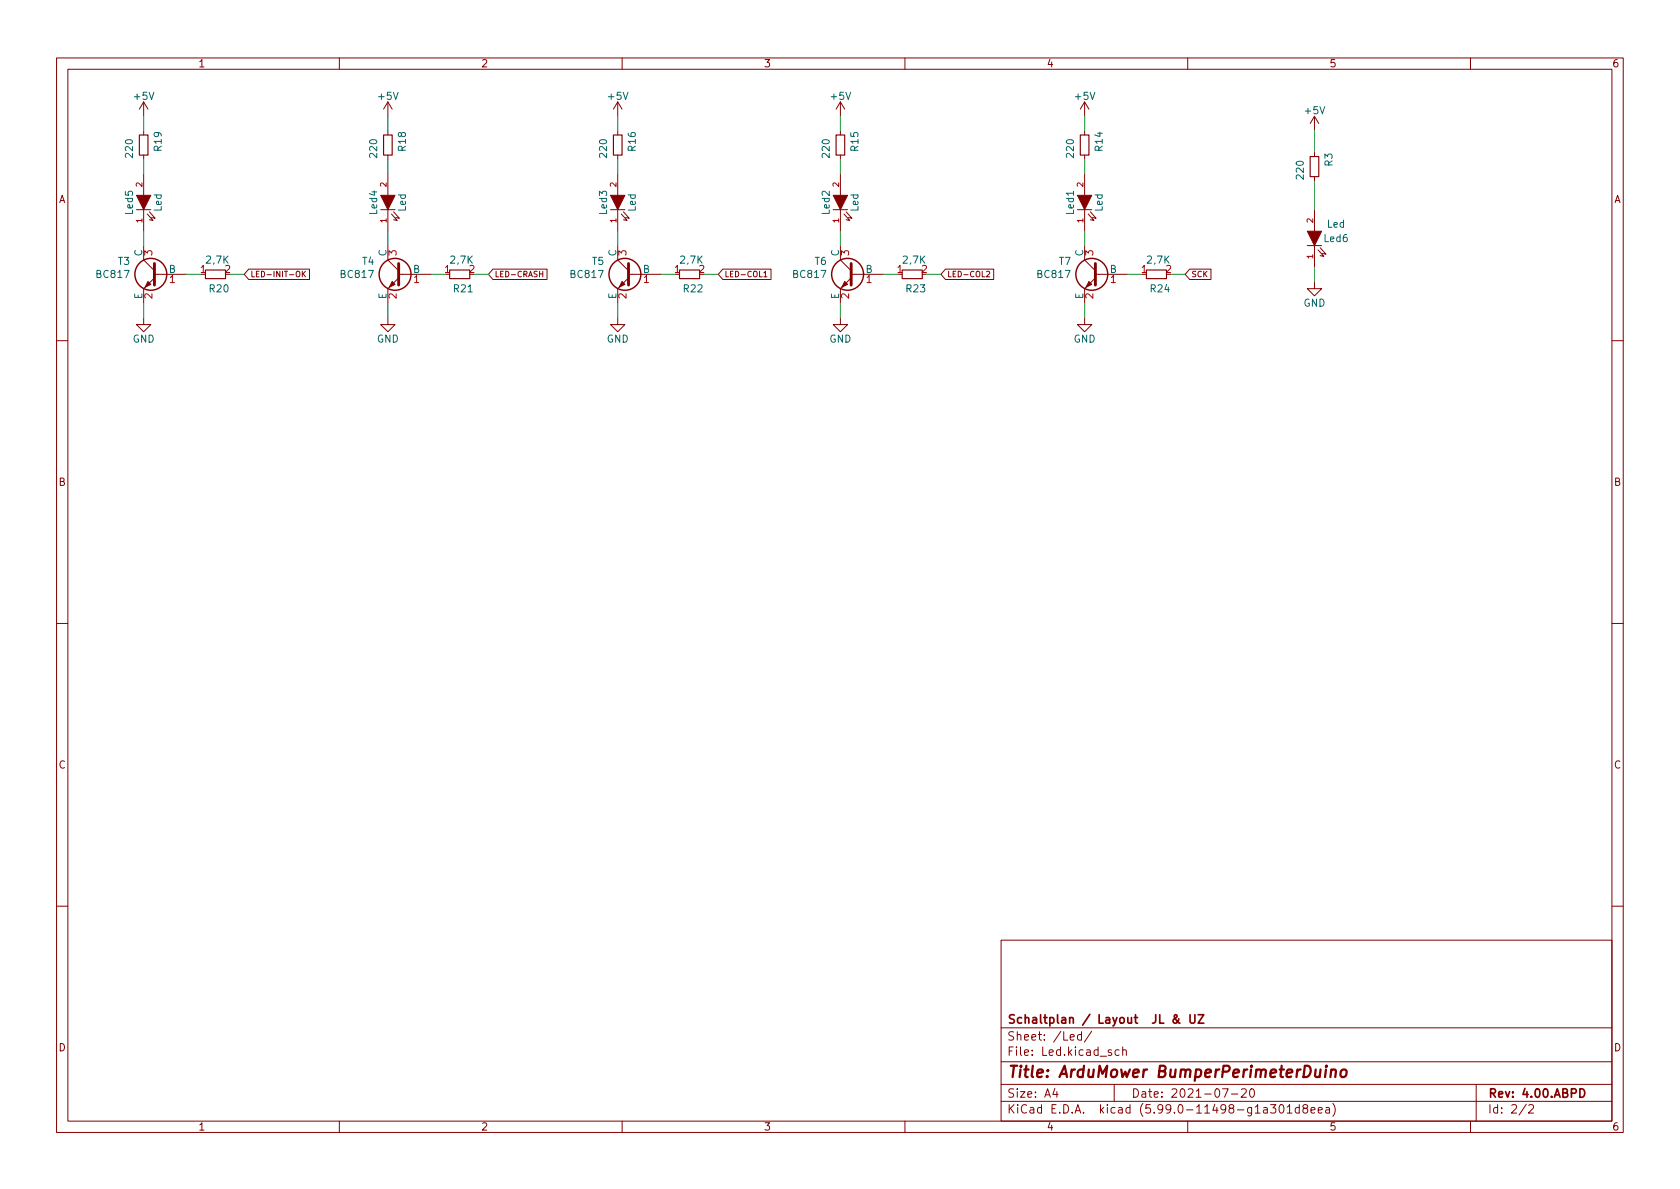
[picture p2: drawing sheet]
<svg xmlns="http://www.w3.org/2000/svg" width="297mm" height="210mm" viewBox="0 0 297 210" stroke-linecap="round" stroke-linejoin="round" font-family="sans-serif">
<g fill="none" stroke="#840000" stroke-width=".18">
<path d="M10 10.2h277v190.1h-277zM12 12.2h273v186.1h-273zM25.4 18v2.6M25.4 18l-.8 1.3M25.4 18l.8 1.3M60 10.2v2M68.6 18l-.8 1.3M68.6 18v2.6M68.6 18l.7 1.3M109.2 18v2.6M109.2 18l-.7 1.3M109.2 18l.8 1.3"/>
<path d="M110 10.2v2M148.6 18v2.6M148.6 18l-.8 1.3M148.6 18l.8 1.3M160 10.2v2M191.8 18v2.6M191.8 18l-.8 1.3M191.8 18l.7 1.3M210 10.2v2M260 10.2v2M24.1 37.1h2.6M25.4 23.1v.8"/>
<path d="M25.4 27.4v.8M25.4 30.7v3.8M25.4 37.1v3.8M26 37.8l1.1 1.2-.7-.1M26.4 37.5l1 1.1-.6-.1M67.3 37.1h2.5M68.6 23.1v.8M68.6 27.4v.8M68.6 30.7v3.8M68.6 37.1v3.8M69.2 37.8l1 1.2-.6-.1M69.6 37.5l1 1.1-.6-.1"/>
<path d="M107.9 37.1h2.6M109.2 23.1v.8M109.2 27.4v.8M109.2 30.7v3.8M109.2 37.1v3.8M109.9 37.8l1 1.2-.7-.1M110.2 37.5l1.1 1.1-.7-.1M147.3 37.1h2.6M148.6 23.1v.8M148.6 27.4v.8M148.6 30.7v3.8M148.6 37.1v3.8"/>
<path d="M149.2 37.8l1 1.2-.6-.1M149.6 37.5l1 1.1-.6-.1M190.5 37.1h2.5M191.8 23.1v.8M191.8 27.4v.8M191.8 30.7v3.8M191.8 37.1v3.8M192.4 37.8l1 1.2-.6-.1M192.8 37.5l1 1.1-.6-.1M232.4 20.6v2.5M232.4 26.9v.8M232.4 31.2v.8"/>
<path d="M232.4 37.1v3.8M232.4 20.6l-.8 1.2M232.4 20.6l.8 1.2M25.4 56.1v1.3h1.3l-1.3 1.3-1.3-1.3h1.3M25.4 43.4v2.6l1.9 1.9M27.3 49.1l-1.9 1.9v2.6M27.3 48.5h5.7M44 47.6h10.7v1.8h-10.7l-.8-.9zM52.4 48.1l.2-.1a.33 .33 0 0 1 .4 .3v.3a.33 .33 0 0 1-.3 .4 .33 .33 0 0 1-.3-.4zM53.4 48v1M53.6 48.4l.4 .6M54 48l-.6 .5"/>
<path d="M68.6 56.1v1.3h1.2l-1.2 1.3-1.3-1.3h1.3M68.6 43.4v2.6l1.9 1.9M70.5 49.1l-1.9 1.9v2.6M70.5 48.5h5.7M87.2 47.6h9.5v1.8h-9.5l-.8-.9zM95.4 48.4h.6M96 48v1M109.2 56.1v1.3h1.3l-1.3 1.3-1.3-1.3h1.3M109.2 43.4v2.6l1.9 1.9M111.1 49.1l-1.9 1.9v2.6M111.1 48.5h5.7M127.8 47.6h8.5v1.8h-8.5l-.8-.9z"/>
<path d="M135.1 48.2l.2-.2v1M135.1 49h.5M148.6 56.1v1.3h1.3l-1.3 1.3-1.3-1.3h1.3M148.6 43.4v2.6l1.9 1.9M150.5 49.1l-1.9 1.9v2.6M150.5 48.5h5.7M167.2 47.6h8.5v1.8h-8.5l-.8-.9zM174.4 48.1l.4-.1 .2 .2-.6 .8h.6M191.8 56.1v1.3h1.2l-1.2 1.3-1.3-1.3h1.3M191.8 43.4v2.6l1.9 1.9M193.7 49.1l-1.9 1.9v2.6M193.7 48.5h5.7"/>
<path d="M210.3 47.6h3.8v1.8h-3.8l-.8-.9zM231.1 43.4h2.6M232.4 49.8v1.2h1.3l-1.3 1.3-1.3-1.3h1.3M232.4 43.4v3.8M233 44.2l1.1 1.1-.7-.1M233.4 43.8l1 1.2-.6-.2M10 60.2h2M285 60.2h2M10 110.2h2M285 110.2h2M10 160.2h2M177 166.3h108v32h-108z"/>
<path d="M285 160.2h2M60 198.3v2M110 198.3v2M160 198.3v2M177 194.8h108M177 191.8h108M177 187.8h108M177 181.8h108M186.5 192.5l-.4 1h1M186.9 193v1M191.2 183l-.4-.1-.3 .3v.4l.1 .3h.6M191.2 182.4v1.5"/>
<path d="M193 182.4l-1.3 1.9M196.5 185.7l-.4-.1-.2 .2 .1 .3 .5 .1v.4h-.6M197 191.8v3M197.9 185.7l-.5-.1-.3 .3v.4l.2 .3h.6M198.5 185.8l.2-.2 .4 .1v.9M198.5 185.1v1.5M210 198.3v2M216.1 192.5h1l-.6 1.5M217.7 193.5h1.2M219.5 192.7l.6-.2 .2 .2 .1 .3-1 1h1M221.1 192.7l.2-.2a.81 .81 0 0 1 .6 .7 .81 .81 0 0 1-.3 .8h-.2a.81 .81 0 0 1-.3-1.3zM224.6 195.3h1l-.5 .6 .4 .1v.7l-.2 .1h-.4l-.3-.1"/>
<path d="M226.4 195.4l.1-.1a.81 .81 0 0 1 .6 .7 .81 .81 0 0 1-.3 .8h-.2a.81 .81 0 0 1-.5-.6 .81 .81 0 0 1 .3-.8zM227.6 195.8l.4-.5v1.5M227.6 196.8h.8M229.7 195.9l-.4-.1-.3 .3v.4l.1 .3h.6M229.7 195.3v1.5M230.6 196l-.2-.3v-.2l.2-.2 .5 .1 .1 .2-.1 .2-.6 .2-.1 .3v.4l.2 .1h.3l.3-.3-.1-.4-.2-.1M231.8 196.3l.7-.1-.1-.3-.4-.1-.2 .2 .1 .8h.5M233.1 196.3l.7-.1-.1-.3-.4-.1-.2 .2v.8h.6M234.4 195.9h.6l.1 .9M235.1 196.2l-.5 .1a.29 .29 0 0 0-.2 .2 .29 .29 0 0 0 .2 .3h.5M235.6 195.1a1.72 1.72 0 0 1 0 2.3M260 198.3v2"/>
<path d="M261 191.8v6.5M269.9 195.3l-1.3 1.9M270.3 195.5l.6-.2 .2 .2 .1 .3-1 1h1"/>
</g>
<path d="M210.4 179.4v1.2l.3 .3h.4l.2-.3v-1.2M211.8 179.4h1l-1 1.5h1M208.4 180.1l-.3 .7a.41 .41 0 0 1-.6 0 .41 .41 0 0 1 .1-.6l.5-.5-.2-.3-.2 .1a1.43 1.43 0 0 0 .9 1.4M279.3 192.5a.76 .76 0 0 1 .9 .8 .76 .76 0 0 1-.9 .7z" fill="none" stroke="#840000" stroke-width=".3"/>
<path d="M234.4 189.1l-.1 1.4M234.5 188.5l-.1 .1 .1 .1 .1-.1-.1-.1v.2M235.4 189.3a.49 .49 0 0 1 .8 .1l-.1 1.1M235.4 189.1l-.2 1.4M237.2 189.3a.52 .52 0 0 1 .5-.2 .52 .52 0 0 1 .4 .4l-.1 .6a.55 .55 0 0 1-.5 .4 .55 .55 0 0 1-.5-.4z" fill="none" stroke="#840000" stroke-width=".4"/>
<g fill="#840000" stroke="#840000" stroke-width=".18">
<path d="M107.9 34.5h2.6l-1.3 2.6z"/>
<path d="M67.3 34.5h2.5l-1.2 2.6z"/>
<path d="M192.5 49.8l.5 .5-1 .5z"/>
<path d="M110 49.8l.5 .5-1 .5z"/>
<path d="M69.3 49.8l.5 .5-1 .5z"/>
<path d="M24.1 34.5h2.6l-1.3 2.6z"/>
<path d="M231.1 40.9h2.6l-1.3 2.5z"/>
<path d="M26.2 49.8l.5 .5-1 .5z"/>
<path d="M149.4 49.8l.5 .5-1.1 .5z"/>
<path d="M147.3 34.5h2.6l-1.3 2.6z"/>
<path d="M190.5 34.5h2.5l-1.2 2.6z"/>
</g>
<path d="M24.6 23.9h1.6v3.5h-1.6zM67.8 23.9h1.5v3.5h-1.5zM108.5 23.9h1.5v3.5h-1.5zM147.8 23.9h1.6v3.5h-1.6zM191 23.9h1.5v3.5h-1.5zM231.6 27.7h1.6v3.5h-1.6zM36.3 47.7h3.6v1.6h-3.6zM79.5 47.7h3.6v1.6h-3.6zM120.1 47.7h3.6v1.6h-3.6zM159.5 47.7h3.6v1.6h-3.6zM202.7 47.7h3.5v1.6h-3.5z" fill="none" stroke="#840000" stroke-width=".2"/>
<g fill="none" stroke="#840000" stroke-width=".25">
<circle cx="26.7" cy="48.5" r="2.82"/>
<circle cx="69.8" cy="48.5" r="2.82"/>
<circle cx="110.5" cy="48.5" r="2.82"/>
<circle cx="149.9" cy="48.5" r="2.82"/>
<circle cx="193" cy="48.5" r="2.82"/>
</g>
<path d="M27.3 46.6v3.8M70.5 46.6v3.8M111.1 46.6v3.8M150.5 46.6v3.8M193.7 46.6v3.8" fill="none" stroke="#840000" stroke-width=".51"/>
<g fill="none" stroke="#009600" stroke-width=".18">
<path d="M25.4 20.6v2.5M25.4 28.2v2.5M68.6 20.6v2.5M68.6 28.2v2.5M109.2 20.6v2.5M109.2 28.2v2.5M148.6 20.6v2.5M148.6 28.2v2.5M191.8 20.6v2.5M191.8 28.2v2.5M232.4 23.1v3.8M232.4 32v5.1"/>
<path d="M25.4 40.9v2.5M25.4 53.6v2.5M33 48.5h2.6M40.6 48.5h2.6M68.6 40.9v2.5M68.6 53.6v2.5M76.2 48.5h2.5M83.8 48.5h2.6M109.2 40.9v2.5M109.2 53.6v2.5M116.8 48.5h2.6M124.5 48.5h2.5"/>
<path d="M148.6 40.9v2.5M148.6 53.6v2.5M156.2 48.5h2.5M163.8 48.5h2.6M191.8 40.9v2.5M191.8 53.6v2.5M199.4 48.5h2.5M207 48.5h2.5M232.4 47.2v2.6"/>
</g>
<text font-size="2.8" fill="#840000" x="178" y="190.6">Title: ArduMower BumperPerimeterDuino</text>
<g font-size="2.1" fill="#840000">
<text x="178" y="184">Sheet: /Led/</text>
<text x="178" y="181">Schaltplan / Layout JL &amp; UZ</text>
<text x="178" y="186.7">File: Led.kicad_sch</text>
<text x="178" y="196.9">KiCad E.D.A. kicad (5.99.0-11498-g1a301d8eea)</text>
<text x="178" y="194.1">Size: A4</text>
<text x="200" y="194.1">Date: 2021-07-20</text>
<text x="263" y="194.1">Rev: 4.00.ABPD</text>
<text x="263" y="196.9">Id: 2/2</text>
</g>
<g font-size="1.8" fill="#840000">
<text x="35" y="11.9">1</text>
<text x="85" y="11.9">2</text>
<text x="135" y="11.9">3</text>
<text x="185" y="11.9">4</text>
<text x="235" y="11.9">5</text>
<text x="285" y="11.9">6</text>
<text x="10.3" y="35.9">A</text>
<text x="285.3" y="35.9">A</text>
<text x="10.3" y="85.9">B</text>
<text x="285.3" y="85.9">B</text>
<text x="10.3" y="135.9">C</text>
<text x="285.3" y="135.9">C</text>
<text x="10.3" y="185.9">D</text>
<text x="285.3" y="185.9">D</text>
<text x="35" y="199.9">1</text>
<text x="85" y="199.9">2</text>
<text x="135" y="199.9">3</text>
<text x="185" y="199.9">4</text>
<text x="235" y="199.9">5</text>
<text x="285" y="199.9">6</text>
</g>
<g font-size="1.8" fill="#006464">
<text x="23.8" y="17.6">+5V</text>
<text x="67" y="17.6">+5V</text>
<text x="107.6" y="17.6">+5V</text>
<text x="147" y="17.6">+5V</text>
<text x="190.2" y="17.6">+5V</text>
<text x="230.8" y="20.2">+5V</text>
<text x="23.5" y="27.7" transform="rotate(-90 23.5 27.7)">220</text>
<text x="28.6" y="26.7" transform="rotate(-90 28.6 26.7)">R19</text>
<text x="66.7" y="27.7" transform="rotate(-90 66.7 27.7)">220</text>
<text x="71.8" y="26.7" transform="rotate(-90 71.8 26.7)">R18</text>
<text x="107.3" y="27.7" transform="rotate(-90 107.3 27.7)">220</text>
<text x="112.4" y="26.7" transform="rotate(-90 112.4 26.7)">R16</text>
<text x="146.7" y="27.7" transform="rotate(-90 146.7 27.7)">220</text>
<text x="151.8" y="26.7" transform="rotate(-90 151.8 26.7)">R15</text>
<text x="189.9" y="27.7" transform="rotate(-90 189.9 27.7)">220</text>
<text x="194.9" y="26.7" transform="rotate(-90 194.9 26.7)">R14</text>
<text x="235.6" y="29.4" transform="rotate(-90 235.6 29.4)">R3</text>
<text x="230.5" y="31.6" transform="rotate(-90 230.5 31.6)">220</text>
<text x="23.5" y="37.9" transform="rotate(-90 23.5 37.9)">Led5</text>
<text x="28.6" y="37.4" transform="rotate(-90 28.6 37.4)">Led</text>
<text x="66.7" y="37.9" transform="rotate(-90 66.7 37.9)">Led4</text>
<text x="71.8" y="37.4" transform="rotate(-90 71.8 37.4)">Led</text>
<text x="107.3" y="37.9" transform="rotate(-90 107.3 37.9)">Led3</text>
<text x="112.4" y="37.4" transform="rotate(-90 112.4 37.4)">Led</text>
<text x="146.7" y="37.9" transform="rotate(-90 146.7 37.9)">Led2</text>
<text x="151.8" y="37.4" transform="rotate(-90 151.8 37.4)">Led</text>
<text x="189.9" y="37.9" transform="rotate(-90 189.9 37.9)">Led1</text>
<text x="194.9" y="37.4" transform="rotate(-90 194.9 37.4)">Led</text>
<text x="234.6" y="40.3">Led</text>
<text x="20.9" y="46.8">T3</text>
<text x="25.1" y="45.3" transform="rotate(-90 25.1 45.3)">C</text>
<text x="36.5" y="46.6">2,7K</text>
<text x="64.1" y="46.8">T4</text>
<text x="68.3" y="45.3" transform="rotate(-90 68.3 45.3)">C</text>
<text x="79.7" y="46.6">2,7K</text>
<text x="104.7" y="46.8">T5</text>
<text x="109" y="45.3" transform="rotate(-90 109 45.3)">C</text>
<text x="120.4" y="46.6">2,7K</text>
<text x="144.1" y="46.8">T6</text>
<text x="148.3" y="45.3" transform="rotate(-90 148.3 45.3)">C</text>
<text x="159.7" y="46.6">2,7K</text>
<text x="187.3" y="46.8">T7</text>
<text x="191.5" y="45.3" transform="rotate(-90 191.5 45.3)">C</text>
<text x="202.9" y="46.6">2,7K</text>
<text x="234.2" y="42.8">Led6</text>
<text x="17.2" y="49.1">BC817</text>
<text x="25.1" y="52.9" transform="rotate(-90 25.1 52.9)">E</text>
<text x="29.8" y="48.3">B</text>
<text x="37.1" y="51.7">R20</text>
<text x="60.4" y="49.1">BC817</text>
<text x="68.3" y="52.9" transform="rotate(-90 68.3 52.9)">E</text>
<text x="73" y="48.3">B</text>
<text x="80.3" y="51.7">R21</text>
<text x="101" y="49.1">BC817</text>
<text x="109" y="52.9" transform="rotate(-90 109 52.9)">E</text>
<text x="113.7" y="48.3">B</text>
<text x="120.9" y="51.7">R22</text>
<text x="140.4" y="49.1">BC817</text>
<text x="148.3" y="52.9" transform="rotate(-90 148.3 52.9)">E</text>
<text x="153" y="48.3">B</text>
<text x="160.3" y="51.7">R23</text>
<text x="183.5" y="49.1">BC817</text>
<text x="191.5" y="52.9" transform="rotate(-90 191.5 52.9)">E</text>
<text x="196.2" y="48.3">B</text>
<text x="203.5" y="51.7">R24</text>
<text x="230.4" y="54.2">GND</text>
<text x="23.4" y="60.6">GND</text>
<text x="66.6" y="60.6">GND</text>
<text x="107.3" y="60.6">GND</text>
<text x="146.6" y="60.6">GND</text>
<text x="189.8" y="60.6">GND</text>
</g>
<g font-size="1.8" fill="#a90000">
<text x="26.9" y="45.2" transform="rotate(-90 26.9 45.2)">3</text>
<text x="70.1" y="45.2" transform="rotate(-90 70.1 45.2)">3</text>
<text x="110.7" y="45.2" transform="rotate(-90 110.7 45.2)">3</text>
<text x="150.1" y="45.2" transform="rotate(-90 150.1 45.2)">3</text>
<text x="193.3" y="45.2" transform="rotate(-90 193.3 45.2)">3</text>
<text x="26.9" y="52.8" transform="rotate(-90 26.9 52.8)">2</text>
<text x="30" y="50">1</text>
<text x="35.4" y="48.3">1</text>
<text x="39.8" y="48.3">2</text>
<text x="70.1" y="52.8" transform="rotate(-90 70.1 52.8)">2</text>
<text x="73.2" y="50">1</text>
<text x="78.6" y="48.3">1</text>
<text x="82.9" y="48.3">2</text>
<text x="110.7" y="52.8" transform="rotate(-90 110.7 52.8)">2</text>
<text x="113.8" y="50">1</text>
<text x="119.3" y="48.3">1</text>
<text x="123.6" y="48.3">2</text>
<text x="150.1" y="52.8" transform="rotate(-90 150.1 52.8)">2</text>
<text x="153.2" y="50">1</text>
<text x="158.6" y="48.3">1</text>
<text x="163" y="48.3">2</text>
<text x="193.3" y="52.8" transform="rotate(-90 193.3 52.8)">2</text>
<text x="196.4" y="50">1</text>
<text x="201.8" y="48.3">1</text>
<text x="206.1" y="48.3">2</text>
</g>
<g font-size="1.4" fill="#a90000">
<text x="25.1" y="33" transform="rotate(-90 25.1 33)">2</text>
<text x="68.3" y="33" transform="rotate(-90 68.3 33)">2</text>
<text x="109" y="33" transform="rotate(-90 109 33)">2</text>
<text x="148.3" y="33" transform="rotate(-90 148.3 33)">2</text>
<text x="191.5" y="33" transform="rotate(-90 191.5 33)">2</text>
<text x="25.1" y="39.4" transform="rotate(-90 25.1 39.4)">1</text>
<text x="68.3" y="39.4" transform="rotate(-90 68.3 39.4)">1</text>
<text x="109" y="39.4" transform="rotate(-90 109 39.4)">1</text>
<text x="148.3" y="39.4" transform="rotate(-90 148.3 39.4)">1</text>
<text x="191.5" y="39.4" transform="rotate(-90 191.5 39.4)">1</text>
<text x="232.2" y="39.4" transform="rotate(-90 232.2 39.4)">2</text>
<text x="232.2" y="45.7" transform="rotate(-90 232.2 45.7)">1</text>
</g>
<g font-size="1.4" fill="#840000">
<text x="44.2" y="49">LED-INIT-OK</text>
<text x="87.4" y="49">LED-CRASH</text>
<text x="128" y="49">LED-COL1</text>
<text x="167.4" y="49">LED-COL2</text>
<text x="210.6" y="49">SCK</text>
</g>
</svg>
